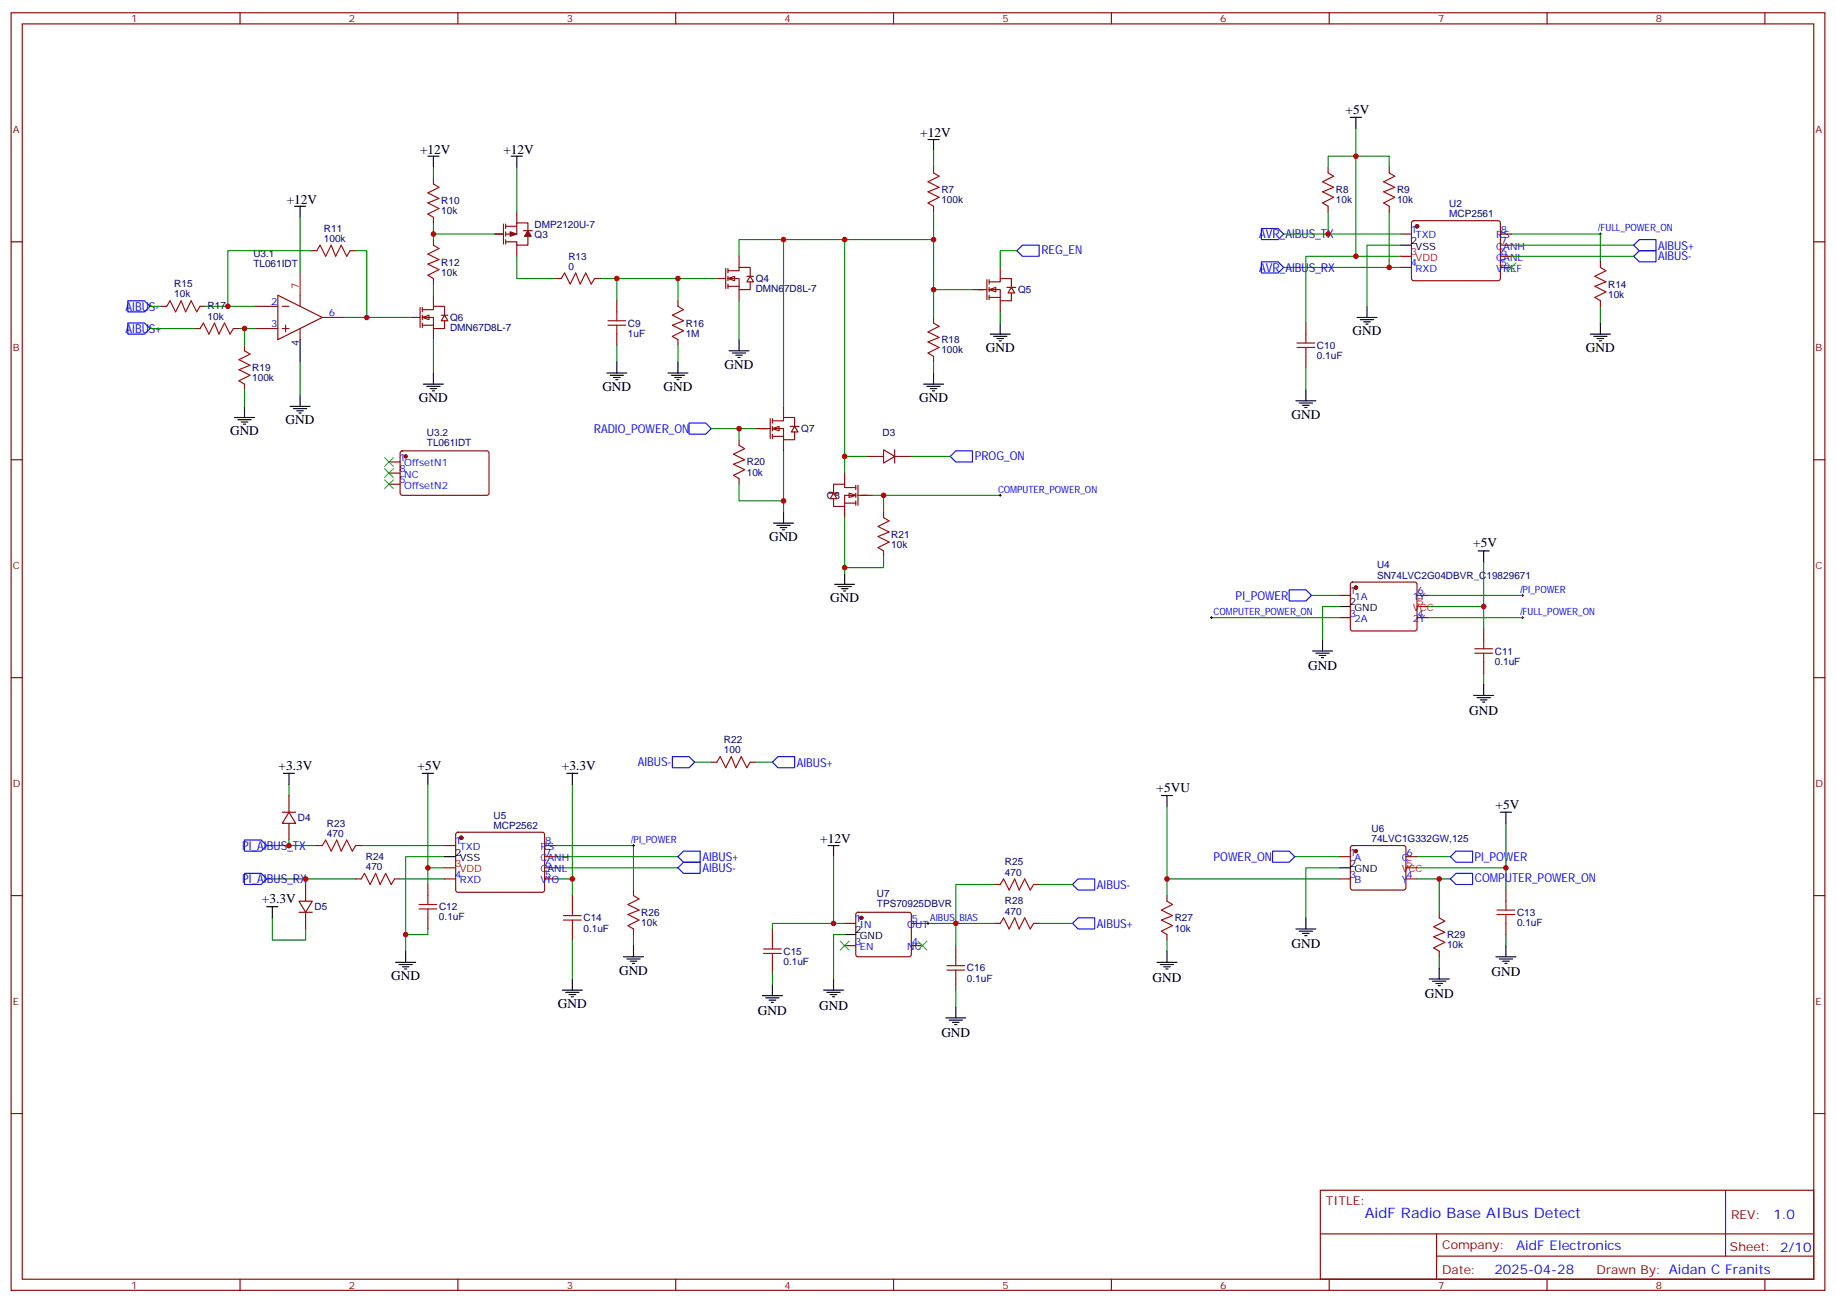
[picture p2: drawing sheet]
<svg xmlns="http://www.w3.org/2000/svg" width="583mm" height="413mm" viewBox="0 0 583 413" stroke-linecap="round" stroke-linejoin="round" font-family="sans-serif">
<g fill="none" stroke="#870000" stroke-width=".35">
<path d="M3.5 4.1h575.8v405.3h-575.8zM7.1 7.6h568.6v398.3h-568.6zM76.2 4.1v3.5M145.3 4.1v3.5M214.5 4.1v3.5M283.6 4.1v3.5M352.8 4.1v3.5M421.9 4.1v3.5M491.1 4.1v3.5M560.2 4.1v3.5M3.5 76.7h3.6M98.8 79.6h1.7"/>
<path d="M111.1 79.6h1.8M575.7 76.7h3.6M51.2 97.2h1.7M63.5 97.2h1.8M81.1 97.2h7.1M88.2 93.7l14.1 7-14.1 7.1zM89.6 97.2h2.1M95.2 93.7v3.5M61.7 104.2h1.8M74.1 104.2h1.7M77.6 109.5v1.8M81.1 104.2h7.1"/>
<path d="M89.6 104.2h2.1M90.7 103.2v2.1M95.2 104.2v3.6M102.3 100.7h7.1M77.6 121.9v1.7M3.5 145.9h3.6M123.5 153.6h3.5M123.5 150.1h3.5M123.5 146.6h3.5M127.2 143.3l.5-.2h27.1l.4 .7v12.9l-.7 .5-27.1-.1-.4-.6v-12.7zM575.7 145.9h3.6M3.5 215h3.6"/>
<path d="M575.7 215h3.6M3.5 284.2h3.6M575.7 284.2h3.6M3.5 353.3h3.6M575.7 353.3h3.6M419.1 377.6h156.6v28.3h-156.6zM547.7 377.7v20.9M419.1 391.5h156.5M456 398.6h119.6M456 391.5v14.1M76.2 405.9v3.5M145.3 405.9v3.5"/>
<path d="M214.5 405.9v3.5M283.6 405.9v3.5M352.8 405.9v3.5M421.9 405.9v3.5M491.1 405.9v3.5M560.2 405.9v3.5"/>
</g>
<path d="M95.2 86.6v7.1" fill="none" stroke="#f00" stroke-width=".35"/>
<g fill="none" stroke="#000" stroke-width=".35">
<path d="M93.5 65.4h3.5M95.2 65.4v3.6M95.2 107.8v7M74.4 132.5h6.4M75.5 133.2h4.2M76.6 133.9h2.1M77.3 134.6h.7M77.6 128.9v3.6M92.1 128.9h6.3M93.1 129.6h4.3M94.2 130.4h2.1M94.9 131.1h.7"/>
<path d="M95.2 125.4v3.5"/>
</g>
<circle cx="128.8" cy="144.8" r=".53" fill="#870000" stroke="#870000" stroke-width=".35"/>
<path d="M95.2 69v17.6M98.8 79.6h-26.5v17.6M112.9 79.6h3.5v21.1h-7M47.6 97.2h3.6M65.3 97.2h15.8M47.6 104.2h14.1M75.8 104.2h5.3M77.6 104.2v5.3M95.2 114.8v10.6M77.6 123.6v5.3" fill="none" stroke="#008700" stroke-width=".35"/>
<path d="M100.5 79.6l1.1-1.8 1.8 3.5 1.7-3.5 1.4 3.5 1.8-3.5 1.8 3.5 1-1.7M52.9 97.2l1.1-1.8 1.7 3.6 1.8-3.6 1.4 3.6 1.8-3.6 1.7 3.6 1.1-1.8M63.5 104.2l1.1-1.7 1.7 3.5 1.8-3.5 1.4 3.5 1.8-3.5 1.7 3.5 1.1-1.8M77.6 111.3l1.8 1.1-3.6 1.7 3.6 1.8-3.6 1.4 3.6 1.8-3.6 1.7 1.8 1.1" fill="none" stroke="#a10000" stroke-width=".35"/>
<path d="M40.6 95.4h5.3l1.7 1.8-1.7 1.8h-5.3zM40.6 102.5h5.3l1.7 1.7-1.7 1.8h-5.3z" fill="none" stroke="#00f" stroke-width=".35"/>
<path d="M122.1 145.2l2.8 2.8M122.1 148.7l2.8 2.8M122.1 152.2l2.8 2.8M124.9 145.2l-2.8 2.8M124.9 148.7l-2.8 2.8M124.9 152.2l-2.8 2.8" fill="none" stroke="#3c3" stroke-width=".35"/>
<path d="M134.1 100.7l2.1-.7v1.4z" fill="#fff" stroke="#870000" stroke-width=".35"/>
<g fill="none" stroke="#870000" stroke-width=".35">
<path d="M137.6 56.6v1.8M137.6 69v1.7M137.6 76v1.8M157 74.3h2.8M159.8 71.1v6.3M160.5 71.1v1.4M160.5 73.6v1.4M160.5 76v1.4M160.5 71.8h3.5M164 67.2v3.5M164 77.8v3.5M166.2 73.2h2.8"/>
<path d="M167.6 73.2v-2.5h-3.6v3.6h-3.5M167.6 75v2.8h-3.6v-1.1h-3.5M133.3 97.5v6.4M134.1 98.2h3.5v-1h3.5v2.8M134.1 97.5v1.5M137.6 88.4v1.7M137.6 93.7v3.5M195.8 95.4v3.6M215.2 95.4v1.8M130.5 100.7h2.8M134.1 100.7h3.5v3.5h3.5v-2.4M134.1 103.2h3.5"/>
<path d="M134.1 100v1.4M134.1 102.5v1.4M137.6 104.2v3.6M140.1 100h2.1M141.1 100l1.1 1.8h-2.1zM195.8 106v3.5M215.2 107.8v1.7"/>
</g>
<g fill="none" stroke="#000" stroke-width=".35">
<path d="M135.8 49.6h3.5M137.6 49.6v3.5M162.3 49.6h3.5M164 49.6v3.5M137.6 118.4v3.5M192.6 118.4h6.4M193.7 119.1h4.2M194.7 119.8h2.1M195.8 114.8v3.6M212 118.4h6.4M213.1 119.1h4.2M214.1 119.8h2.2"/>
<path d="M215.2 114.8v3.6M134.4 121.9h6.4M135.5 122.6h4.2M136.5 123.3h2.1M137.2 124h.7M195.4 120.5h.7M214.8 120.5h.7"/>
</g>
<path d="M137.6 53.1v3.5M164 53.1v14.1M137.6 70.7v5.3M137.6 74.3h19.4M137.6 90.1v3.6M164 81.3v7.1h12.4M190.5 88.4h5.3v7M195.8 88.4h19.4v7M116.4 100.7h14.1M137.6 107.8v10.6M195.8 109.5v5.3M215.2 109.5v5.3" fill="none" stroke="#008700" stroke-width=".35"/>
<path d="M137.6 58.4l1.7 1-3.5 1.8 3.5 1.8-3.5 1.4 3.5 1.7-3.5 1.8 1.8 1.1M137.6 77.8l1.7 1-3.5 1.8 3.5 1.8-3.5 1.4 3.5 1.7-3.5 1.8 1.8 1.1M195.8 99v2.8M215.2 97.2l1.8 1-3.6 1.8 3.6 1.8-3.6 1.4 3.6 1.8-3.6 1.7 1.8 1.1M193 103.2h5.6M193 101.8h5.6M195.8 103.2v2.8" fill="none" stroke="#a10000" stroke-width=".35"/>
<g fill="#870000" stroke="#870000" stroke-width=".35">
<path d="M167.6 73.2l1 1.8h-2.1z"/>
<path d="M161.9 73.6l2.1 .7-2.1 .7z"/>
</g>
<path d="M231.1 88.4l2.1-.7v1.4z" fill="#fff" stroke="#870000" stroke-width=".35"/>
<path d="M227.5 88.4h2.9M230.4 85.2v6.3M231.1 85.9h3.5v-1.1h3.5v2.9M231.1 88.4h3.5v3.5h3.5v-2.5M231.1 90.8h3.5M231.1 85.2v1.4M231.1 87.7v1.4M231.1 90.1v1.4M234.6 81.3v3.5M234.6 91.9v3.5M237.1 87.7h2.1M238.1 87.7l1.1 1.7h-2.1z" fill="none" stroke="#870000" stroke-width=".35"/>
<path d="M294.6 44.3h3.5M296.3 44.3v3.5M231.4 111.3h6.4M232.5 112h4.2M233.5 112.7h2.2M234.2 113.4h.7M234.6 107.8v3.5" fill="none" stroke="#000" stroke-width=".35"/>
<path d="M296.3 47.8v5.3M296.3 67.2v33.5M215.2 88.4h12.3M234.6 95.4v12.4" fill="none" stroke="#008700" stroke-width=".35"/>
<g fill="#fff" stroke="#870000" stroke-width=".35">
<path d="M314 91.9l2.1-.7v1.4z"/>
<path d="M321 91.2l1.1 1.8h-2.1z"/>
</g>
<g fill="none" stroke="#870000" stroke-width=".35">
<path d="M296.3 53.1v1.8M296.3 65.4v1.8M308.7 91.9h4.6M313.3 88.7v6.4M314 89.4h3.5v-1h3.5v2.8M314 91.9h3.5v3.5h3.5v-2.4M314 94.4h3.5M314 88.7v1.4M314 91.2v1.4M314 93.7v1.4M317.5 84.8v3.6M317.5 95.4v3.6"/>
<path d="M319.6 91.2h2.8M296.3 100.7v1.8M296.3 113.1v1.7"/>
</g>
<path d="M296.3 76h-61.7v5.3M322.8 79.6h-5.3v5.2M296.3 91.9h12.4M296.3 114.8v3.6" fill="none" stroke="#008700" stroke-width=".35"/>
<path d="M296.3 118.4v3.5M314.3 106h6.4M315.4 106.7h4.2M316.4 107.4h2.2M317.1 108.1h.8M317.5 102.5v3.5M293.2 121.9h6.3M294.2 122.6h4.2M295.3 123.3h2.1M296 124h.7" fill="none" stroke="#000" stroke-width=".35"/>
<path d="M322.8 79.6l1.8-1.8h5.2v3.5h-5.2z" fill="none" stroke="#00f" stroke-width=".35"/>
<path d="M296.3 54.9l1.8 1-3.5 1.8 3.5 1.7-3.5 1.5 3.5 1.7-3.5 1.8 1.7 1M296.3 102.5l1.8 1-3.5 1.8 3.5 1.8-3.5 1.4 3.5 1.7-3.5 1.8 1.7 1.1" fill="none" stroke="#a10000" stroke-width=".35"/>
<g fill="#fff" stroke="#870000" stroke-width=".35">
<path d="M245.2 136l2.1-.7v1.4z"/>
<path d="M252.2 135.3l1.1 1.8h-2.1z"/>
</g>
<g fill="none" stroke="#870000" stroke-width=".35">
<path d="M234.6 139.5v1.8M239.9 136h4.6M244.5 132.8v6.4M245.2 133.5h3.5v-1h3.5v2.8M245.2 136h3.5v3.5h3.5v-2.4M245.2 138.5h3.5M245.2 132.8v1.4M245.2 135.3v1.4M245.2 137.8v1.4M248.7 128.9v3.6M248.7 139.5v3.6M250.8 135.3h2.8"/>
<path d="M234.6 151.9v1.7"/>
</g>
<path d="M248.7 76v52.9M225.8 136h14.1M234.6 136v3.5M234.6 153.6v5.3h14.1M248.7 143.1v19.4" fill="none" stroke="#008700" stroke-width=".35"/>
<path d="M218.7 134.2h5.3l1.8 1.8-1.8 1.8h-5.3z" fill="none" stroke="#00f" stroke-width=".35"/>
<path d="M245.5 166h6.4M246.6 166.7h4.2M247.6 167.4h2.2M248.4 168.1h.7M248.7 162.5v3.5" fill="none" stroke="#000" stroke-width=".35"/>
<path d="M234.6 141.3l1.8 1-3.6 1.8 3.6 1.8-3.6 1.4 3.6 1.7-3.6 1.8 1.8 1.1" fill="none" stroke="#a10000" stroke-width=".35"/>
<g fill="#fff" stroke="#870000" stroke-width=".35">
<path d="M269.5 156.5l2.1 .7-2.1 .7z"/>
<path d="M264.6 156.5l1 1.7h-2.1z"/>
</g>
<g fill="none" stroke="#870000" stroke-width=".35">
<path d="M421.6 53.1v1.8M441 53.1v1.8M421.6 65.4v1.8M441 65.4v1.8M444.5 74.3h3.5M448.3 70.2l.4-.2 27.1 .1 .4 .6v17.9l-.7 .5-27-.1-.5-.6v-17.7zM476.2 74.3h3.6M476.2 77.8h3.6M176.4 88.4h1.8M188.7 88.4h1.8M444.5 84.8h3.5M476.2 84.8h3.6"/>
<path d="M476.2 81.3h3.6M508 83.1v1.7M508 95.4v1.8M414.5 102.5v3.5M414.5 113.1v3.5M263.2 156.5h2.8M268.1 159.6h3.5M268.1 150.1v3.5M271.6 154.7h-3.5v-1.1h-3.5v2.9M271.6 157.2h-3.5v3.5h-3.5v-2.5M271.6 154v1.4M271.6 156.5v1.4"/>
<path d="M271.6 158.9v1.4M272.3 154v6.3M272.3 157.2h4.6M275.2 144.8h5.3M280.5 142.7l3.5 2.1-3.5 2.1zM284 144.8h5.3M284 142.7v4.2M268.1 160.7v3.5M280.5 162.5v1.7M280.5 174.8v1.8M425.1 188.9h3.5M425.1 196h3.5"/>
<path d="M428.9 184.9l.4-.2h19.8l.5 .2 .2 .5-.1 14.4-.6 .4-20-.1-.5-.6v-14.1zM449.8 188.9h3.5M449.8 196h3.5M471 199.5v3.5M471 210.1v3.5M89.6 257.7h4.2M91.7 257.7l2.1 3.5h-4.2zM91.7 252.4v5.3M225.8 241.8h1.7M238.1 241.8h1.8M91.7 261.2v5.3M100.5 268.3h1.8"/>
<path d="M112.9 278.9h1.8M112.9 268.3h1.8M125.2 278.9h1.8M141.1 278.9h3.5M141.1 268.3h3.5M144.9 264.3l.4-.2h27.1l.5 .7-.1 17.9-.6 .4-27.1-.1-.5-.6v-17.6zM172.9 278.9h3.5M172.9 268.3h3.5M172.9 275.3h3.5M172.9 271.8h3.5M425.1 278.9h3.5M425.1 271.8h3.5"/>
<path d="M428.9 268.5l.4-.2h16.3l.5 .2 .2 .5v12.7l-.3 .5-.4 .2h-16.3l-.5-.2-.2-.5v-12.7zM446.3 278.9h3.5M446.3 271.8h3.5M94.9 285.9h4.2l-2.1 3.6zM94.9 289.5h4.2M97 280.6v5.3M97 289.5v5.2M135.8 280.6v3.6M135.8 291.2v3.5M181.7 284.2v3.5M181.7 294.7v3.6M201.1 282.4v1.8"/>
<path d="M201.1 294.7v1.8M245.2 294.7v3.6M268.1 293h3.5M271.9 289.7l.4-.2h16.3l.5 .2 .2 .5v12.7l-.3 .5-.4 .2h-16.3l-.5-.3-.2-.4v-12.7zM289.3 293h3.5M315.7 293h1.8M315.7 280.6h1.8M328.1 293h1.7M328.1 280.6h1.7M370.4 284.2v1.7M370.4 296.5v1.8M456.8 289.5v1.7"/>
<path d="M478 282.4v3.5M478 293v3.5M245.2 305.3v3.6M268.1 300h3.5M289.3 300h3.5M303.4 300v3.6M303.4 310.6v3.5M456.8 301.8v1.8"/>
</g>
<g fill="none" stroke="#008700" stroke-width=".35">
<path d="M421.6 53.1v-3.5h19.4v3.5M430.4 40.7v40.6h14.1M268.1 76v74.1M407.5 74.3h37M421.6 67.2v7.1M441 67.2v17.6M444.5 77.8h-10.6v19.4M479.8 74.3h28.2v8.8M479.8 77.8h38.8M317.5 99v3.5M407.5 84.8h37M430.4 81.3h-15.9v21.2"/>
<path d="M479.8 81.3h38.8M508 97.2v5.3M414.5 116.6v7M268.1 144.8h7.1M276.9 157.2h40.6M280.5 157.2v5.3M289.3 144.8h12.3M268.1 164.2v17.7M280.5 176.6v3.5h-12.4M471 178.3v14.1M384.5 196h40.6M416.3 188.9h8.8"/>
<path d="M425.1 192.4h-5.3v10.6M453.3 192.4h17.7v7.1M453.3 188.9h30M453.3 196h30M471 213.6v3.5M91.7 248.9v3.5M135.8 248.9v26.4h5.3M181.7 248.9v30h-5.3M220.5 241.8h5.3M239.9 241.8h5.3M370.4 255.9v23h54.7M84.7 278.9h28.2"/>
<path d="M84.7 268.3h7M91.7 266.5v1.8h8.8M97 278.9v1.7M114.7 268.3h26.4M127 278.9h14.1M135.8 275.3v5.3M141.1 271.8h-12.3v30M176.4 268.3h24.7v14.1M176.4 275.3h38.8M176.4 271.8h38.8M181.7 278.9v5.3M264.6 271.8v21.2h3.5"/>
<path d="M370.4 278.9v5.3M411 271.8h14.1M425.1 275.3h-10.6v15.9M449.8 278.9h10.6M449.8 271.8h10.6M456.8 278.9v10.6M478 261.2v14.1h-28.2M478 275.3v7.1M86.4 291.2v7.1h10.6v-3.6M135.8 294.7v1.8h-7M181.7 298.3v12.3M201.1 296.5v3.5"/>
<path d="M264.6 293h-19.4v1.7M268.1 296.5h-3.5v14.1M292.8 293h10.6v7M315.7 280.6h-12.3v12.4h12.3M329.8 293h10.6M329.8 280.6h10.6M370.4 298.3v3.5M478 296.5v3.5M245.2 308.9v3.5M303.4 314.1v5.3M456.8 303.6v3.5"/>
</g>
<g fill="none" stroke="#000" stroke-width=".35">
<path d="M428.6 37.2h3.6M430.4 37.2v3.5M444.5 77.8h3.5M433.9 97.2v3.5M430.7 100.7h6.4M431.8 101.4h4.2M432.9 102.1h2.1M433.6 102.8h.7M504.8 106h6.4M505.9 106.7h4.2M506.9 107.4h2.2M507.6 108.1h.8"/>
<path d="M508 102.5v3.5M411.3 127.2h6.4M412.4 127.9h4.2M413.5 128.6h2.1M414.2 129.3h.7M414.5 123.6v3.6M469.2 174.8h3.5M471 174.8v3.5M264.9 185.4h6.4M266 186.1h4.2M267.1 186.8h2.1M267.8 187.5h.7"/>
<path d="M268.1 181.9v3.5M425.1 192.4h3.5M416.6 206.6h6.4M417.7 207.3h4.2M418.7 208h2.2M419.5 208.7h.7M419.8 203v3.6M471 217.1v3.6M467.8 220.7h6.3M468.8 221.4h4.3M469.9 222.1h2.1M470.6 222.8h.7"/>
<path d="M90 245.4h3.5M91.7 245.4v3.5M134.1 245.4h3.5M135.8 245.4v3.5M179.9 245.4h3.5M181.7 245.4v3.5M368.7 252.4h3.5M370.4 252.4v3.5M476.2 257.7h3.6M478 257.7v3.5M141.1 271.8h3.5M262.8 268.3h3.5"/>
<path d="M264.6 268.3v3.5M425.1 275.3h3.5M84.7 287.7h3.5M86.4 287.7v3.5M268.1 296.5h3.5M411.3 294.7h6.4M412.4 295.5h4.2M413.5 296.2h2.1M414.2 296.9h.7M414.5 291.2v3.5M125.6 305.3h6.3M126.6 306h4.3"/>
<path d="M127.7 306.7h2.1M128.4 307.4h.7M128.8 301.8v3.5M178.5 314.1h6.4M179.6 314.9h4.2M180.6 315.6h2.1M181.3 316.3h.7M181.7 310.6v3.5M197.9 303.6h6.4M199 304.3h4.2M200 305h2.1M200.7 305.7h.7"/>
<path d="M201.1 300v3.6M242 315.9h6.4M243.1 316.6h4.2M244.1 317.3h2.1M244.8 318h.7M245.2 312.4v3.5M261.4 314.1h6.4M262.5 314.9h4.2M263.5 315.6h2.1M264.2 316.3h.7M264.6 310.6v3.5M303.4 319.4v3.6"/>
<path d="M367.2 305.3h6.4M368.3 306h4.2M369.4 306.7h2.1M370.1 307.4h.7M370.4 301.8v3.5M453.7 310.6h6.3M454.7 311.3h4.3M455.8 312h2.1M456.5 312.7h.7M456.8 307.1v3.5M474.8 303.6h6.4M475.9 304.3h4.2"/>
<path d="M477 305h2.1M477.7 305.7h.7M478 300v3.6M300.2 323h6.4M301.3 323.7h4.2M302.3 324.4h2.1M303 325.1h.7"/>
</g>
<g fill="none" stroke="#a10000" stroke-width=".35">
<path d="M421.6 54.9l1.7 1-3.5 1.8 3.5 1.7-3.5 1.5 3.5 1.7-3.5 1.8 1.8 1M441 54.9l1.7 1-3.5 1.8 3.5 1.7-3.5 1.5 3.5 1.7-3.5 1.8 1.8 1M178.2 88.4l1-1.8 1.8 3.5 1.7-3.5 1.4 3.5 1.8-3.5 1.8 3.5 1-1.7M508 84.8l1.8 1.1-3.6 1.8 3.6 1.7-3.6 1.4 3.6 1.8-3.6 1.8 1.8 1M411.7 110.2h5.6M411.7 108.8h5.6M414.5 106v2.8M414.5 110.2v2.9M280.5 164.2l1.7 1.1-3.5 1.7 3.5 1.8-3.5 1.4 3.5 1.8-3.5 1.7 1.8 1.1M468.1 207.3h5.7M468.1 205.8h5.7M471 203v2.8"/>
<path d="M471 207.3v2.8M227.5 241.8l1.1-1.7 1.8 3.5 1.7-3.5 1.4 3.5 1.8-3.5 1.8 3.5 1-1.8M102.3 268.3l1.1-1.8 1.7 3.6 1.8-3.6 1.4 3.6 1.8-3.6 1.7 3.6 1.1-1.8M114.7 278.9l1-1.8 1.8 3.5 1.7-3.5 1.4 3.5 1.8-3.5 1.8 3.5 1-1.7M133 288.4h5.6M133 287h5.6M135.8 284.2v2.8M135.8 288.4v2.8M178.9 291.9h5.6M178.9 290.5h5.6M181.7 287.7v2.8M181.7 291.9v2.8"/>
<path d="M201.1 284.2l1.7 1-3.5 1.8 3.5 1.7-3.5 1.5 3.5 1.7-3.5 1.8 1.8 1M245.2 298.3v2.8M317.5 293l1.1-1.8 1.7 3.5 1.8-3.5 1.4 3.5 1.8-3.5 1.7 3.5 1.1-1.7M317.5 280.6l1.1-1.7 1.7 3.5 1.8-3.5 1.4 3.5 1.8-3.5 1.7 3.5 1.1-1.8M370.4 285.9l1.8 1.1-3.5 1.7 3.5 1.8-3.5 1.4 3.5 1.8-3.5 1.8 1.7 1M456.8 291.2l1.8 1.1-3.5 1.7 3.5 1.8-3.5 1.4 3.5 1.8-3.5 1.7 1.7 1.1M475.2 290.2h5.6M475.2 288.7h5.6M478 285.9v2.8M478 290.2v2.8M242.4 302.5h5.6M242.4 301.1h5.6"/>
<path d="M245.2 302.5v2.8M300.6 307.8h5.6M300.6 306.4h5.6M303.4 303.6v2.8M303.4 307.8v2.8"/>
</g>
<g fill="none" stroke="#00f" stroke-width=".35">
<path d="M400.4 72.5h5.3l1.8 1.8-1.8 1.7h-5.3zM518.6 77.8l1.7-1.8h5.3v3.6h-5.3zM400.4 83.1h5.3l1.8 1.7-1.8 1.8h-5.3zM518.6 81.3l1.7-1.7h5.3v3.5h-5.3zM303.4 143.1h5.3v3.5h-5.3l-1.8-1.8zM409.2 187.1h5.3l1.8 1.8-1.8 1.8h-5.3zM213.4 240.1h5.3l1.8 1.7-1.8 1.8h-5.3zM245.2 241.8l1.7-1.7h5.3v3.5h-5.3zM77.6 277.1h5.3l1.8 1.8-1.8 1.7h-5.3zM77.6 266.5h5.3l1.8 1.8-1.8 1.8h-5.3zM215.2 271.8l1.8-1.7h5.2v3.5h-5.2zM217 273.6h5.2v3.5h-5.2l-1.8-1.8z"/>
<path d="M403.9 270.1h5.3l1.8 1.7-1.8 1.8h-5.3zM460.4 271.8l1.7-1.7h5.3v3.5h-5.3zM460.4 278.9l1.7-1.8h5.3v3.5h-5.3zM340.4 280.6l1.8-1.7h5.3v3.5h-5.3zM340.4 293l1.8-1.8h5.3v3.5h-5.3z"/>
</g>
<path d="M444.5 81.3h3.5M449.8 192.4h3.5M141.1 275.3h3.5M446.3 275.3h3.5" fill="none" stroke="#f00" stroke-width=".35"/>
<g fill="#870000" stroke="#870000" stroke-width=".35">
<circle cx="430.4" cy="186.4" r=".53"/>
<circle cx="146.4" cy="265.8" r=".53"/>
<circle cx="430.4" cy="270.1" r=".53"/>
<circle cx="449.8" cy="71.8" r=".53"/>
<circle cx="273.4" cy="291.2" r=".53"/>
</g>
<g fill="none" stroke="#000" stroke-width=".32">
<path d="M507.6 74.3h.8M508 73.9v.7M317.1 157.2h.8M317.5 156.8v.7M384.2 196h.7M384.5 195.6v.7M483 188.9h.7M483 196h.7M483.3 188.6v.7M483.3 195.6v.7M200.7 268.3h.7M201.1 267.9v.7"/>
<path d="M294.2 293h.7M294.6 292.6v.7"/>
</g>
<path d="M478.4 83.4l2.8 2.9M481.2 83.4l-2.8 2.9M266.7 298.6l2.8 2.8M269.5 298.6l-2.8 2.8M291.4 298.6l2.8 2.8M294.2 298.6l-2.8 2.8" fill="none" stroke="#3c3" stroke-width=".35"/>
<g fill="#c00">
<circle cx="72.3" cy="97.2" r=".88"/>
<circle cx="77.6" cy="104.2" r=".88"/>
<circle cx="116.4" cy="100.7" r=".88"/>
<circle cx="137.6" cy="74.3" r=".88"/>
<circle cx="195.8" cy="88.4" r=".88"/>
<circle cx="215.2" cy="88.4" r=".88"/>
<circle cx="296.3" cy="91.9" r=".88"/>
<circle cx="296.3" cy="76" r=".88"/>
<circle cx="248.7" cy="76" r=".88"/>
<circle cx="234.6" cy="136" r=".88"/>
<circle cx="248.7" cy="158.9" r=".88"/>
<circle cx="268.1" cy="76" r=".88"/>
<circle cx="128.8" cy="296.5" r=".88"/>
<circle cx="135.8" cy="275.3" r=".88"/>
<circle cx="181.7" cy="278.9" r=".88"/>
<circle cx="471" cy="192.4" r=".88"/>
<circle cx="97" cy="278.9" r=".88"/>
<circle cx="91.7" cy="268.3" r=".88"/>
<circle cx="268.1" cy="180.1" r=".88"/>
<circle cx="268.1" cy="144.8" r=".88"/>
<circle cx="280.5" cy="157.2" r=".88"/>
<circle cx="441" cy="84.8" r=".88"/>
<circle cx="430.4" cy="81.3" r=".88"/>
<circle cx="430.4" cy="49.6" r=".88"/>
<circle cx="421.6" cy="74.3" r=".88"/>
<circle cx="456.8" cy="278.9" r=".88"/>
<circle cx="478" cy="275.3" r=".88"/>
<circle cx="370.4" cy="278.9" r=".88"/>
<circle cx="303.4" cy="293" r=".88"/>
<circle cx="264.6" cy="293" r=".88"/>
</g>
<text font-size="4.6" fill="#00f" x="433.2" y="386.5">AidF Radio Base AIBus Detect</text>
<g font-size="4.2">
<text x="427.1" y="36.1">+5V</text>
<text x="292.1" y="43.6">+12V</text>
<text x="133.3" y="48.9">+12V</text>
<text x="159.8" y="48.9">+12V</text>
<text x="91" y="64.7">+12V</text>
<text x="429.3" y="106.4">GND</text>
<text x="312.9" y="111.7">GND</text>
<text x="503.4" y="111.7">GND</text>
<text x="230" y="116.9">GND</text>
<text x="191.2" y="124">GND</text>
<text x="210.6" y="124">GND</text>
<text x="133" y="127.5">GND</text>
<text x="291.7" y="127.5">GND</text>
<text x="90.7" y="134.6">GND</text>
<text x="409.9" y="132.8">GND</text>
<text x="73" y="138.1">GND</text>
<text x="244.1" y="171.6">GND</text>
<text x="467.7" y="173.7">+5V</text>
<text x="263.5" y="191">GND</text>
<text x="415.2" y="212.7">GND</text>
<text x="466.4" y="226.8">GND</text>
<text x="88.4" y="244.3">+3.3V</text>
<text x="132.5" y="244.3">+5V</text>
<text x="178.4" y="244.3">+3.3V</text>
<text x="367.1" y="251.3">+5VU</text>
<text x="474.7" y="256.6">+5V</text>
<text x="260.3" y="267.6">+12V</text>
<text x="83.1" y="286.6">+3.3V</text>
<text x="409.9" y="300.9">GND</text>
<text x="124.2" y="311">GND</text>
<text x="196.5" y="309.2">GND</text>
<text x="365.8" y="311.5">GND</text>
<text x="473.4" y="309.7">GND</text>
<text x="452.3" y="316.8">GND</text>
<text x="177.1" y="319.8">GND</text>
<text x="240.6" y="322.1">GND</text>
<text x="260" y="320.3">GND</text>
<text x="298.8" y="329.1">GND</text>
</g>
<g font-size="4.2" fill="#00f">
<text x="562.9" y="386.9">1.0</text>
<text x="481.3" y="396.5">AidF Electronics</text>
<text x="474.4" y="404.3">2025-04-28</text>
</g>
<g font-size="3.9" fill="#00f">
<text x="399.7" y="75.6">AVR_AIBUS_TX</text>
<text x="330.6" y="80.7">REG_EN</text>
<text x="526.3" y="79.2">AIBUS+</text>
<text x="526.3" y="82.6">AIBUS-</text>
<text x="399.7" y="86.2">AVR_AIBUS_RX</text>
<text x="39.9" y="98.5">AIBUS-</text>
<text x="39.9" y="105.5">AIBUS+</text>
<text x="188.5" y="137.5">RADIO_POW</text>
<text x="207.9" y="137.5">ER_ON</text>
<text x="309.4" y="146.1">PROG_ON</text>
<text x="392.2" y="190.4">PI_POW</text>
<text x="404.6" y="190.4">ER</text>
<text x="202.4" y="243.1">AIBUS-</text>
<text x="252.9" y="243.2">AIBUS+</text>
<text x="76.9" y="269.6">PI_AIBUS_TX</text>
<text x="223" y="273.2">AIBUS+</text>
<text x="385.2" y="273.1">POW</text>
<text x="392.8" y="273.1">ER_ON</text>
<text x="468" y="273.1">PI_POW</text>
<text x="480.4" y="273.1">ER</text>
<text x="76.9" y="280.2">PI_AIBUS_RX</text>
<text x="223" y="276.6">AIBUS-</text>
<text x="468.1" y="280">COM</text>
<text x="475.6" y="280">PUTER_POW</text>
<text x="495.7" y="280">ER_ON</text>
<text x="348.2" y="282">AIBUS-</text>
<text x="348.2" y="294.4">AIBUS+</text>
</g>
<g font-size="3.9" fill="#800">
<text x="420.9" y="382.2">TITLE:</text>
<text x="549.5" y="386.9">REV:</text>
<text x="457.8" y="396.4">Company:</text>
<text x="549.1" y="397.1">Sheet: 2/10</text>
<text x="457.8" y="404.1">Date:</text>
<text x="506.8" y="404.2">Draw</text>
<text x="517" y="404.2">n By: Aidan C Franits</text>
</g>
<g font-size="3.2" fill="#800">
<text x="41.6" y="7.1">1</text>
<text x="110.8" y="7.1">2</text>
<text x="179.9" y="7.1">3</text>
<text x="249.1" y="7.1">4</text>
<text x="318.2" y="7.1">5</text>
<text x="387.3" y="7.1">6</text>
<text x="456.5" y="7.1">7</text>
<text x="525.6" y="7.1">8</text>
<text x="4.1" y="42.2">A</text>
<text x="576.3" y="42.2">A</text>
<text x="4.1" y="111.3">B</text>
<text x="576.3" y="111.3">B</text>
<text x="4.1" y="180.4">C</text>
<text x="576.3" y="180.4">C</text>
<text x="4.1" y="249.6">D</text>
<text x="576.3" y="249.6">D</text>
<text x="4.1" y="318.7">E</text>
<text x="576.3" y="318.7">E</text>
<text x="41.6" y="408.9">1</text>
<text x="110.8" y="408.9">2</text>
<text x="179.9" y="408.9">3</text>
<text x="249.1" y="408.9">4</text>
<text x="318.2" y="408.9">5</text>
<text x="387.3" y="408.9">6</text>
<text x="456.5" y="408.9">7</text>
<text x="525.6" y="408.9">8</text>
</g>
<g font-size="3.2" fill="#000080">
<text x="140.1" y="64.8">R10</text>
<text x="298.8" y="64.5">100k</text>
<text x="298.8" y="61.3">R7</text>
<text x="424" y="64.5">10k</text>
<text x="424" y="61.3">R8</text>
<text x="443.4" y="64.5">10k</text>
<text x="443.4" y="61.3">R9</text>
<text x="460" y="65.8">U2</text>
<text x="140.1" y="68">10k</text>
<text x="460" y="69">MCP2561</text>
<text x="102.8" y="76.7">100k</text>
<text x="102.8" y="73.5">R11</text>
<text x="169.7" y="72.4">DMP2120U-7</text>
<text x="169.7" y="75.6">Q3</text>
<text x="80.4" y="81.6">U3.1</text>
<text x="180.4" y="82.4">R13</text>
<text x="80.4" y="84.8">TL061IDT</text>
<text x="140.1" y="87.5">10k</text>
<text x="140.1" y="84.2">R12</text>
<text x="180.4" y="85.5">0</text>
<text x="239.9" y="89.6">Q4</text>
<text x="55.3" y="94.4">10k</text>
<text x="55.3" y="91.1">R15</text>
<text x="239.9" y="92.8">DMN67D8L-7</text>
<text x="323.1" y="93">Q5</text>
<text x="510.5" y="94.5">10k</text>
<text x="510.5" y="91.3">R14</text>
<text x="65.9" y="101.4">10k</text>
<text x="65.9" y="98.2">R17</text>
<text x="142.9" y="102">Q6</text>
<text x="142.9" y="105.1">DMN67D8L-7</text>
<text x="199.3" y="106.9">1uF</text>
<text x="199.3" y="103.6">C9</text>
<text x="217.7" y="106.9">1M</text>
<text x="217.7" y="103.6">R16</text>
<text x="298.8" y="112.1">100k</text>
<text x="298.8" y="108.9">R18</text>
<text x="418" y="113.9">0.1uF</text>
<text x="418" y="110.7">C10</text>
<text x="80.1" y="117.8">R19</text>
<text x="80.1" y="121">100k</text>
<text x="254.4" y="137.1">Q7</text>
<text x="135.5" y="141.6">TL061IDT</text>
<text x="135.5" y="138.4">U3.2</text>
<text x="280.1" y="138.4">D3</text>
<text x="237.1" y="147.7">R20</text>
<text x="237.1" y="150.9">10k</text>
<text x="262.5" y="158.3">Q8</text>
<text x="282.9" y="173.8">10k</text>
<text x="282.9" y="170.6">R21</text>
<text x="437.1" y="183.6">SN74LVC2G04DBVR_C19829671</text>
<text x="437.1" y="180.3">U4</text>
<text x="474.5" y="207.7">C11</text>
<text x="474.5" y="210.9">0.1uF</text>
<text x="229.8" y="239">100</text>
<text x="229.8" y="235.8">R22</text>
<text x="94.5" y="260.6">D4</text>
<text x="103.8" y="262.3">R23</text>
<text x="156.6" y="263">MCP2562</text>
<text x="156.6" y="259.8">U5</text>
<text x="435.3" y="263.9">U6</text>
<text x="103.8" y="265.5">470</text>
<text x="435.3" y="267.1">74LVC1G332GW,125</text>
<text x="116.1" y="272.8">R24</text>
<text x="319" y="274.6">R25</text>
<text x="116.1" y="276">470</text>
<text x="319" y="277.8">470</text>
<text x="278.4" y="287.9">TPS70925DBVR</text>
<text x="278.4" y="284.6">U7</text>
<text x="319" y="286.9">R28</text>
<text x="99.8" y="288.9">D5</text>
<text x="139.3" y="292.1">0.1uF</text>
<text x="139.4" y="288.8">C12</text>
<text x="185.2" y="292.4">C14</text>
<text x="203.6" y="293.8">10k</text>
<text x="203.6" y="290.6">R26</text>
<text x="319" y="290.2">470</text>
<text x="372.9" y="292.3">R27</text>
<text x="481.5" y="293.8">0.1uF</text>
<text x="481.5" y="290.6">C13</text>
<text x="185.2" y="295.6">0.1uF</text>
<text x="372.9" y="295.6">10k</text>
<text x="459.3" y="297.6">R29</text>
<text x="248.7" y="302.9">C15</text>
<text x="459.3" y="300.9">10k</text>
<text x="248.7" y="306.2">0.1uF</text>
<text x="306.9" y="311.5">0.1uF</text>
<text x="306.9" y="308.2">C16</text>
</g>
<g font-size="3.2" fill="#00f">
<text x="447.9" y="73.9">1</text>
<text x="449.3" y="75.7">TXD</text>
<text x="474.9" y="75.7">RS</text>
<text x="476.4" y="77.4">7</text>
<text x="476.4" y="73.9">8</text>
<text x="507.3" y="73.4">/FULL_POW</text>
<text x="522" y="73.4">ER_ON</text>
<text x="474.9" y="82.7">CANL</text>
<text x="474.9" y="79.2">CANH</text>
<text x="476.4" y="81">6</text>
<text x="447.9" y="84.5">4</text>
<text x="449.3" y="86.3">RXD</text>
<text x="474.9" y="86.3">VREF</text>
<text x="476.4" y="84.5">5</text>
<text x="86.1" y="96.8">2</text>
<text x="104.4" y="100.4">6</text>
<text x="86.1" y="103.9">3</text>
<text x="126.8" y="149.8">8</text>
<text x="126.8" y="146.2">1</text>
<text x="128.3" y="148">OffsetN1</text>
<text x="126.8" y="153.3">5</text>
<text x="128.3" y="155">OffsetN2</text>
<text x="128.3" y="151.5">NC</text>
<text x="316.8" y="156.3">COM</text>
<text x="322.9" y="156.3">PUTER_POW</text>
<text x="339.3" y="156.3">ER_ON</text>
<text x="428.4" y="188.6">1</text>
<text x="429.9" y="190.3">1A</text>
<text x="448.5" y="190.3">1Y</text>
<text x="450" y="188.6">6</text>
<text x="482.6" y="188">/PI_POW</text>
<text x="493.4" y="188">ER</text>
<text x="385.2" y="195.1">COM</text>
<text x="391.3" y="195.1">PUTER_POW</text>
<text x="407.8" y="195.1">ER_ON</text>
<text x="428.4" y="195.6">3</text>
<text x="429.9" y="197.4">2A</text>
<text x="448.5" y="197.4">2Y</text>
<text x="450" y="195.6">4</text>
<text x="482.6" y="195.1">/FULL_POW</text>
<text x="497.3" y="195.1">ER_ON</text>
<text x="144.5" y="267.9">1</text>
<text x="145.9" y="269.7">TXD</text>
<text x="171.6" y="269.7">RS</text>
<text x="173" y="267.9">8</text>
<text x="200.4" y="267.4">/PI_POW</text>
<text x="211.2" y="267.4">ER</text>
<text x="171.6" y="273.2">CANH</text>
<text x="173" y="275">6</text>
<text x="173" y="271.5">7</text>
<text x="428.4" y="271.5">1</text>
<text x="429.9" y="273.2">A</text>
<text x="445" y="273.2">C</text>
<text x="446.4" y="271.5">6</text>
<text x="144.5" y="278.5">4</text>
<text x="145.9" y="280.3">RXD</text>
<text x="171.6" y="280.3">VIO</text>
<text x="171.6" y="276.8">CANL</text>
<text x="173" y="278.5">5</text>
<text x="428.4" y="278.5">3</text>
<text x="429.9" y="280.3">B</text>
<text x="445" y="280.3">Y</text>
<text x="446.4" y="278.5">4</text>
<text x="271.5" y="292.6">1</text>
<text x="289.5" y="292.6">5</text>
<text x="295.3" y="292.1">AIBUS_BIAS</text>
<text x="271.5" y="299.7">3</text>
<text x="272.9" y="294.4">IN</text>
<text x="288" y="294.4">OUT</text>
<text x="289.5" y="299.7">4</text>
<text x="272.9" y="301.4">EN</text>
<text x="288" y="301.4">NC</text>
</g>
<g font-size="3.2">
<text x="447.9" y="77.4">2</text>
<text x="449.3" y="79.2">VSS</text>
<text x="94.9" y="109.9" transform="rotate(-90 94.9 109.9)">4</text>
<text x="428.4" y="192.1">2</text>
<text x="429.9" y="193.9">GND</text>
<text x="144.5" y="271.5">2</text>
<text x="145.9" y="273.2">VSS</text>
<text x="428.4" y="275">2</text>
<text x="429.9" y="276.8">GND</text>
<text x="271.5" y="296.2">2</text>
<text x="272.9" y="297.9">GND</text>
</g>
<g font-size="3.2" fill="#f00">
<text x="447.9" y="81">3</text>
<text x="449.3" y="82.7">VDD</text>
<text x="94.9" y="91.5" transform="rotate(-90 94.9 91.5)">7</text>
<text x="448.5" y="193.9">VCC</text>
<text x="450" y="192.1">5</text>
<text x="144.5" y="275">3</text>
<text x="446.4" y="275">5</text>
<text x="145.9" y="276.8">VDD</text>
<text x="445" y="276.8">VCC</text>
</g>
</svg>
